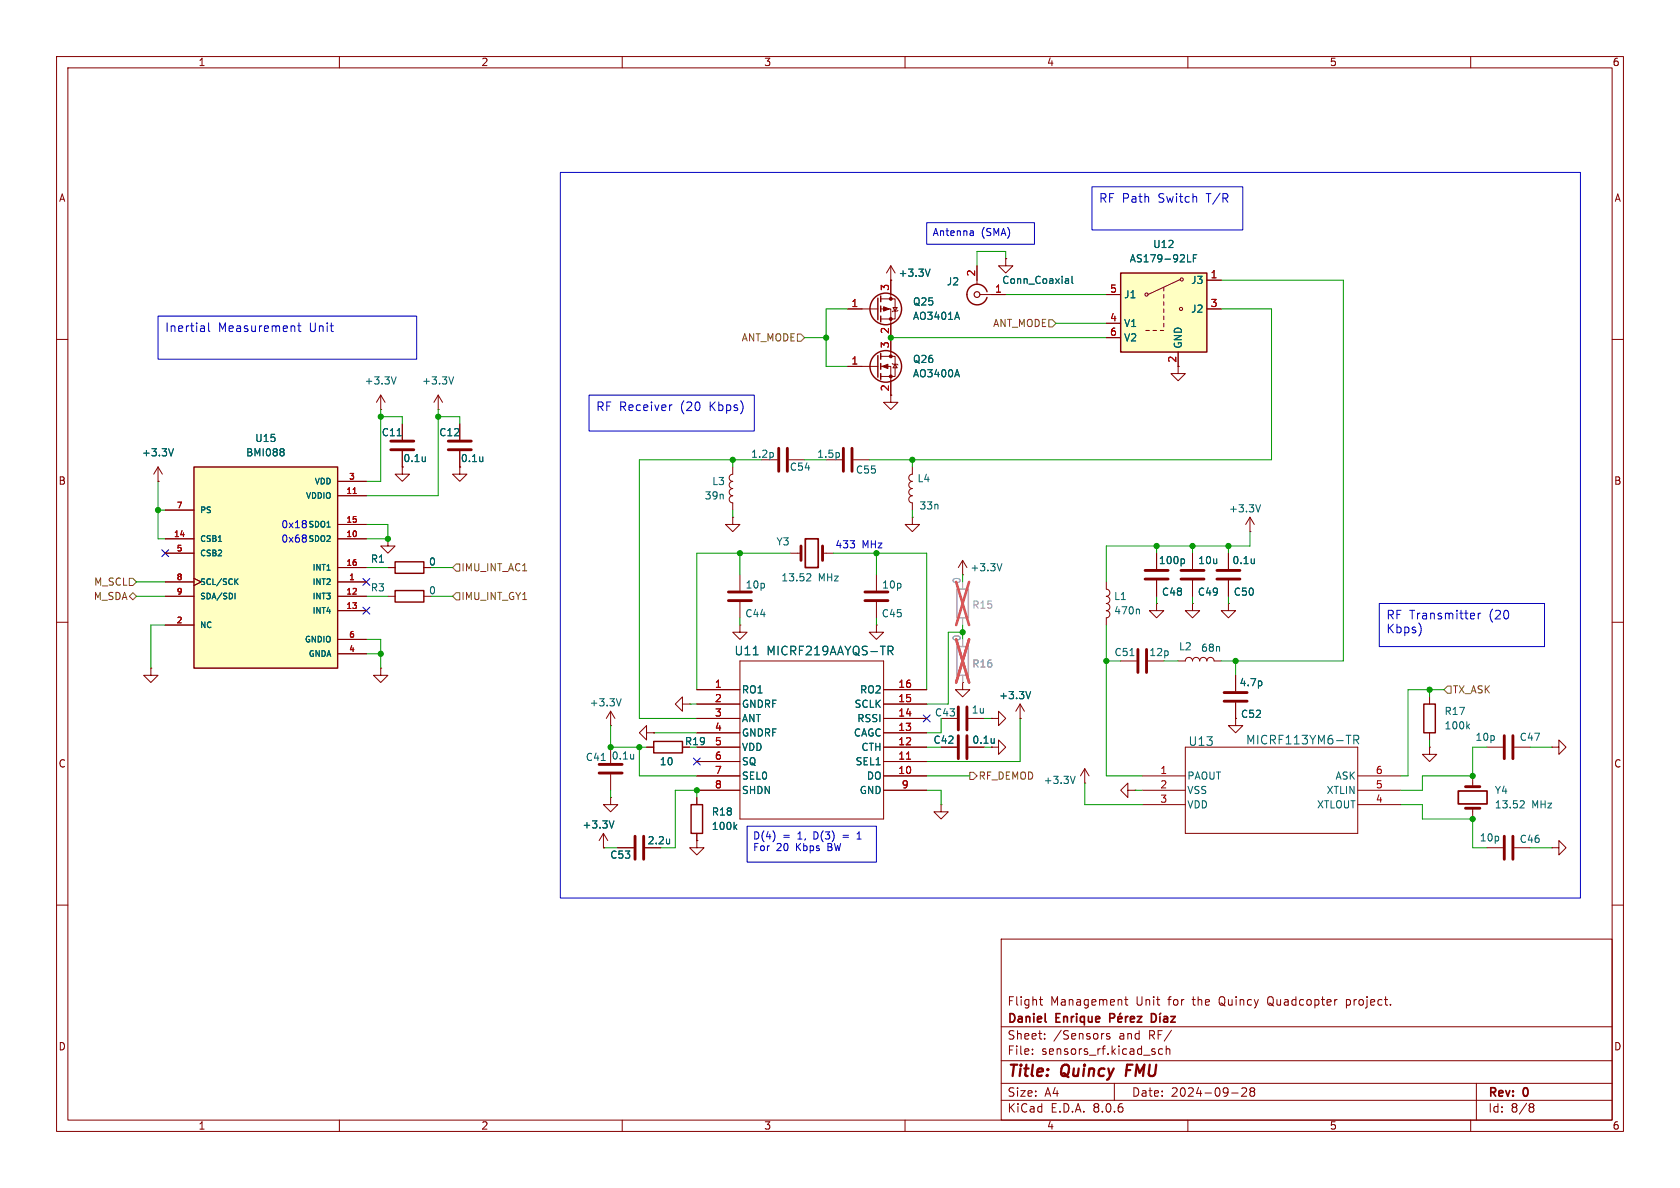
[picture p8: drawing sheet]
<svg xmlns="http://www.w3.org/2000/svg" width="297mm" height="210mm" viewBox="0 0 297 210" stroke-linecap="round" stroke-linejoin="round" font-family="sans-serif">
<g fill="none" stroke="#840000" stroke-width=".18">
<path d="M10 10h277v190h-277zM12 12h273v186h-273zM60 10v2M110 10v2M160 10v2M210 10v2M260 10v2M10 60h2M177.8 45.7v1.3h1.3l-1.3 1.3-1.3-1.3h1.3M177.8 45.7h.1M285 60h2M10 110h2"/>
<path d="M198.1 116.8h2.8M204.5 106.7v1.3h1.2l-1.2 1.2-1.3-1.2h1.3M204.5 106.7h.1M208.3 116.8h1.2a.64 .64 0 0 1 .7-.6 .64 .64 0 0 1 .6 .6 .64 .64 0 0 1 .7-.6 .64 .64 0 0 1 .6 .6 .64 .64 0 0 1 .6-.6 .64 .64 0 0 1 .7 .6 .64 .64 0 0 1 .6-.6 .64 .64 0 0 1 .6 .6h1.3M210.8 106.7v1.3h1.3l-1.3 1.2-1.3-1.2h1.3M210.8 106.7h.1M217.2 106.7v1.3h1.2l-1.2 1.2-1.3-1.2h1.3M217.2 106.7h.1M285 110h2M107.9 128.3h.1M107.9 125.7l-.7 1.3M107.9 125.7v2.6"/>
<path d="M107.9 132.1v2.8M107.9 136.9v2.8M107.9 125.7l.8 1.3M114.3 129.5v-1.2l-1.3 1.2 1.3 1.3v-1.3h1.3M115.6 129.5h.1M120.6 124.5v-1.3l-1.2 1.3 1.2 1.2v-1.2h1.3M121.9 124.5h.1M10 160h2M285 160h2M177 166h108v32h-108zM183.7 176.7h.6M184 176.2v1.3l.3 .2"/>
<path d="M198.8 176.7h.6M199 176.2v1.3l.4 .2M236.2 176.7h.2M238 176.7v1.5M238 177.6l.2 .1M238.2 176.7l-.2 .1M60 198v2M110 198v2M160 198v2M177 194.5h108M177 191.5h108M177 187.5h108"/>
<path d="M177 181.5h108M182.5 186.3v.1M182.5 185.5v.1M184.7 183.6v.1M184.7 182.8v.1M195 182.7h.2M196.2 182.8l-.4-.1-.2 .2 .1 .2 .5 .2v.3h-.6M197 191.5v3M205.5 185.5l-.4-.1-.3 .3v.4l.2 .2h.5M206.2 185.5l.2-.1 .3 .1 .1 .9M206.2 184.9v1.5M210 198v2"/>
<path d="M217.7 193.2h1.2M219.5 192.4l.6-.1 .2 .1 .1 .3-.9 1.1h.9M221.2 192.9l-.2-.2 .2-.4 .5 .1 .1 .2-.3 .3M221.2 192.9l-.2 .3v.3l.2 .3 .5-.1 .1-.2-.1-.4-.2-.2M221.2 192.9h.3M260 198v2M261 191.5v6.5M270.6 195.1h.3l.3 .3-.3 .3M270.6 195.7h.3M270.9 195.7l.2 .2 .1 .4-.3 .3h-.3"/>
</g>
<path d="M199.3 188.2l-.3 2" fill="none" stroke="#840000" stroke-width=".4"/>
<g fill="none" stroke="#840000" stroke-width=".3">
<path d="M196.2 180l.7-.1 .2-.2-.1-.4-.2-.1h-.6v1.5M198.1 179.1l-.2 .2M199 179.7v1M199.4 179.7l-.3 .1-.1 .2M201.1 179.7h.7l-.7 1h.7M203.6 179.2a.76 .76 0 0 1 .8 .7 .76 .76 0 0 1-.8 .8zM205.1 179.7v1M205.2 179.1l-.2 .2M205.8 179.8h.5l.1 .9M207 179.7h.8l-.8 1h.8M184.8 180.6l.2 .1M197.6 180.2l.7-.2v-.2l-.5-.1-.2 .2 .1 .7h.6"/>
<path d="M199.8 180.2l.8-.2-.1-.2-.4-.1-.3 .2 .1 .7h.6M206.4 180l-.5 .1a.29 .29 0 0 0-.2 .3 .29 .29 0 0 0 .2 .3l.5-.1"/>
</g>
<path d="M201.2 114.8v4.1M202.7 114.8v4.1M105.9 136.7h4.1M105.9 135.1h4.1" fill="none" stroke="#840000" stroke-width=".51"/>
<path d="M199.8 115.9h.7M106.3 134.4h.7M109.8 123.5l-.4 1.3M112 133.3v.9M112 134.1h.1" fill="none" stroke="#006464" stroke-width=".18"/>
<path d="M198.1 48.3h15.3v13.9h-15.3z" fill="#ffffc2"/>
<g fill="none" stroke="#840000" stroke-width=".18">
<path d="M157.5 49.5h.1M157.5 47l-.8 1.3M157.5 47v2.5M157.5 47l.7 1.3M172.7 47v3.3M173.2 52.1h4.6M195.6 57.2h2.5M195.6 52.1h2.5M195.6 59.7h2.5M202.6 58.4h.6M203.8 58.4h.7M205.1 58.4h.6"/>
<path d="M205.7 50.8v.6M205.7 52.1v.6M205.7 53.3v.7M205.7 54.6v.6M205.7 55.9v.6M205.7 57.2v.6M208.7 49.4l-5.8 2.7M213.4 49.5h2.5M213.4 54.6h2.5M67.3 72.4h.1M67.3 69.9l-.8 1.2M67.3 69.9v2.5"/>
<path d="M67.3 69.9l.8 1.2M71.1 74.9v2.8M71.1 79.8v2.8M77.5 72.4h.1M77.5 69.9l-.8 1.2M77.5 69.9v2.5M77.5 69.9l.7 1.2M208.3 62.2v3.8h1.2l-1.2 1.3-1.3-1.3h1.3M27.9 85.1h.1M27.9 82.6l-.7 1.2M27.9 82.6v2.5M27.9 82.6l.8 1.2"/>
<path d="M68.6 95.3v1.2h1.2l-1.2 1.3-1.3-1.3h1.3M68.6 95.3h.1M71.1 82.6v1.2h1.3l-1.3 1.3-1.3-1.3h1.3M71.1 82.6h.1M81.3 82.6v1.2h1.2l-1.2 1.3-1.3-1.3h1.3M81.3 82.6h.1M217.2 97.8v2.8M26.7 118.1v1.3h1.2l-1.2 1.3-1.3-1.3h1.3M26.7 118.1h.1M67.3 118.1v1.3h1.3l-1.3 1.3-1.3-1.3h1.3M67.3 118.1h.1M130.8 110.5v1.3h1.3l-1.3 1.2-1.3-1.2h1.3"/>
<path d="M130.8 110.5h.1M130.8 116.8h25.4v28h-25.4zM154.9 110.5v1.3h1.3l-1.3 1.2-1.2-1.2h1.2M154.9 110.5h.1M217.2 102.6v2.8M123.2 121.9h7.6M123.2 137.2h7.6M123.2 134.6h7.6M123.2 132.1h7.6M123.2 129.5h7.6M123.2 127h7.6M123.2 124.5h7.6"/>
<path d="M123.2 139.7h7.6M156.2 121.9h7.6M156.2 137.2h7.6M156.2 134.6h7.6M156.2 132.1h7.6M156.2 129.5h7.6M156.2 127h7.6M156.2 124.5h7.6M156.2 139.7h7.6M166.4 132.1h2.8M166.4 127h2.8M171.2 132.1h2.8"/>
<path d="M171.2 127h2.8M175.3 132.1h1.2v-1.3l1.3 1.3-1.3 1.3v-1.3M175.3 127h1.2v-1.3l1.3 1.3-1.3 1.3v-1.3M175.3 127h.1M180.3 127h.1M180.3 124.5l-.7 1.2M180.3 124.5v2.5M180.3 124.5l.8 1.2M191.8 138.4h.1M191.8 135.9l-.8 1.3M191.8 135.9v2.5M191.8 135.9l.7 1.3"/>
<path d="M199.4 139.7v-1.3l-1.3 1.3 1.3 1.3v-1.3h1.3M200.7 139.7h.1M166.4 142.2v1.3h1.2l-1.2 1.3-1.3-1.3h1.3M166.4 142.2h.1"/>
<circle cx="202.7" cy="52.1" r=".28"/>
<circle cx="208.8" cy="54.6" r=".28"/>
<circle cx="208.9" cy="49.4" r=".28"/>
</g>
<path d="M174.5 51.6a1.82 1.82 0 0 0-2.8-1 1.82 1.82 0 0 0 0 2.9 1.82 1.82 0 0 0 2.8-.9M198.1 48.3h15.3v13.9h-15.3z" fill="none" stroke="#840000" stroke-width=".25"/>
<g fill="none" stroke="#006464" stroke-width=".18">
<path d="M164.4 47.6l-.4 1.2M188.5 49.3h.4v.8M188.9 50l-.4 .1M188.9 49.6h-.4M189.5 48.8v1.1l.2 .2M209.9 46.3h.6M211 45.6h.4M211.6 45h-.6v1.3M30.7 79.3l-.5 1.3M70 66.6l-.4 1.3M70.2 77h.7M80.2 66.6l-.4 1.3"/>
<path d="M75.2 80.8v.8M75.2 81.5h-.1M221.7 98.8v.8M221.7 99.5v.1M133.2 115.8h.8M157 114.2h.6l.3 .3-.2 .5h-.7M157.4 115l.5 .8M175.8 130.5v.9M175.8 131.3h-.1M182.2 122.2l-.4 1.3M190.1 137.2l-.4 1.3"/>
</g>
<circle cx="172.7" cy="52.1" r=".51" fill="none" stroke="#840000" stroke-width=".2"/>
<path d="M69.1 79.5h4.1M69.1 78h4.1M215.1 100.8h4.1M215.1 102.4h4.1M169.4 125v4M169.4 130v4.1M170.9 125v4M170.9 130v4.1" fill="none" stroke="#840000" stroke-width=".51"/>
<path d="M160.3 134.2h.7" fill="none" stroke="#a90000" stroke-width=".18"/>
<path d="M169.2 114.3h2v5.1h-2z" fill="none" stroke="#a1a1a1" stroke-width=".25"/>
<path d="M170.2 113v1.3M170.2 119.4v1.3" fill="none" stroke="#a1a1a1" stroke-width=".18"/>
<path d="M169 113l2.3 7.7M171.3 113l-2.3 7.7" fill="none" stroke="#e65255" stroke-width=".46"/>
<path d="M34.3 82.6h25.4v35.5h-25.4z" fill="#ffffc2"/>
<g fill="none" stroke="#840000" stroke-width=".25">
<path d="M155.2 52.7v3.8M155.7 52.3v1M155.7 54.1v1M155.7 55.9v1M155.2 62.9v3.8M155.7 62.5v1M155.7 64.3v1M155.7 66v1.1M34.3 82.6h25.4v35.5h-25.4zM69.8 99.3h5.1v2h-5.1zM69.8 104.4h5.1v2h-5.1zM115.6 131.1h5v2h-5z"/>
<path d="M251.7 124.5h2v5h-2zM122.2 142.2h2v5.1h-2z"/>
<circle cx="156.6" cy="54.6" r="2.79"/>
<circle cx="156.6" cy="64.8" r="2.79"/>
</g>
<g fill="none" stroke="#840000" stroke-width=".18">
<path d="M149.9 54.6h5.3M155.7 54.6h1.8v8.4M155.7 52.8h2.5v3.6h-2.5M157.5 49.5h.1M157.5 49.5v3.3M157.9 54.4h.7l-.4 .6zM158.7 54.9l-.1 .1h-.7l-.2 .1M172.7 47v2.5M175.3 52.1h2.5M177.8 45.7h.1M195.6 52.1h2.5M195.6 57.2h2.5"/>
<path d="M195.6 59.7h2.5M213.4 54.6h2.5M213.4 49.5h2.5M71.1 74.9v2.8M71.1 79.8v2.8M81.3 74.9v2.8M81.3 79.8v2.8M149.9 64.8h5.3M155.7 64.8h1.8v6.3h1.2l-1.2 1.3-1.3-1.3h1.3M155.7 63h2.5v3.5h-2.5M157.7 64.3l.2 .1h.7l.1 .1M158.2 64.4l.4 .6h-.7z"/>
<path d="M208.3 62.2v2.6M27.9 85.1h.1M29.2 95.3h5.1M29.2 97.8h5.1M29.2 90.2h5.1M59.7 95.3h5.1M59.7 87.6h5.1M59.7 92.7h5.1M59.7 85.1h5.1M68.6 95.3h.1M71.1 82.6h.1M81.3 82.6h.1"/>
<path d="M129.5 91.4v1.3h-1.2l1.2 1.3 1.3-1.3h-1.3M129.5 91.4h.1M129.5 82.6v1.2a.64 .64 0 0 0-.6 .7 .64 .64 0 0 0 .6 .6 .64 .64 0 0 0-.6 .6 .64 .64 0 0 0 .6 .7 .64 .64 0 0 0-.6 .6 .64 .64 0 0 0 .6 .6 .63 .63 0 0 0-.6 .7 .63 .63 0 0 0 .6 .6v1.3M134.6 81.3h2.8M139.4 81.3h2.8M139.7 97.8h1.9M145.4 97.8h1.9M146 81.3h2.8M150.9 81.3h2.8M161.3 82.6v1.2a.64 .64 0 0 0-.6 .7 .64 .64 0 0 0 .6 .6 .64 .64 0 0 0-.6 .6 .64 .64 0 0 0 .6 .7 .64 .64 0 0 0-.6 .6 .64 .64 0 0 0 .6 .6 .63 .63 0 0 0-.6 .7 .63 .63 0 0 0 .6 .6v1.3M161.3 91.4v1.3h-1.3l1.3 1.3 1.3-1.3h-1.3M161.3 91.4h.1"/>
<path d="M170.2 99.1l-.8 1.2M170.2 99.1v2.5M170.2 99.1l.7 1.2M204.5 97.8v2.8M210.8 97.8v2.8M217.2 97.8v2.8M221 94h.1M221 91.4l-.8 1.3M221 91.4v2.6M221 91.4l.7 1.3M29.2 102.9h5.1M29.2 105.4h5.1"/>
<path d="M29.2 110.5h5.1M34.3 102.2l1.3 .7-1.3 .6M59.7 102.9h5.1M59.7 105.4h5.1M59.7 108h5.1M59.7 100.3h5.1M59.7 115.6h5.1M59.7 113h5.1M68.6 105.4h1.2M68.6 100.3h1.2M74.9 105.4h1.3M74.9 100.3h1.3"/>
<path d="M130.8 101.6v2.8M130.8 106.4v2.8M154.9 101.6v2.8M154.9 106.4v2.8M170.2 101.6h.1M195.6 108a.63 .63 0 0 1 .6 .6 .63 .63 0 0 1-.6 .6v1.3M195.6 104.1a.64 .64 0 0 1 .6 .7 .64 .64 0 0 1-.6 .6 .64 .64 0 0 1 .6 .7 .64 .64 0 0 1-.6 .6 .63 .63 0 0 1 .6 .6 .63 .63 0 0 1-.6 .7M195.6 102.9v1.2M204.5 102.6v2.8M210.8 102.6v2.8M217.2 102.6v2.8M218.4 119.4v2.8"/>
<path d="M114.3 132.1h1.3M115.6 129.5h.1M123.2 132.1h7.6M123.2 137.2h7.6M123.2 139.7h7.6M123.2 121.9h7.6M123.2 134.6h7.6M123.2 129.5h7.6M123.2 127h7.6M123.2 124.5h7.6M156.2 132.1h7.6M156.2 137.2h7.6"/>
<path d="M156.2 139.7h7.6M156.2 121.9h7.6M156.2 134.6h7.6M156.2 129.5h7.6M156.2 127h7.6M156.2 124.5h7.6M166.4 132.1h2.8M170.2 120.7v1.2h1.2l-1.2 1.3-1.3-1.3h1.3M170.2 120.7h.1M171.2 132.1h2.8M175.3 127h.1M180.3 127h.1"/>
<path d="M201.9 137.2h7.6M201.9 139.7h7.6M209.5 132.1h30.5v15.2h-30.5zM218.4 127v1.3h1.3l-1.3 1.2-1.2-1.2h1.2M218.4 127h.1M218.4 124.2v2.8M240 137.2h7.6M240 139.7h7.6M252.7 132.1v1.3h1.3l-1.3 1.2-1.2-1.2h1.2M252.7 132.1h.1M252.7 123.2v1.3M252.7 129.5v1.3"/>
<path d="M260.3 137.2v1.9M262.9 132.1h2.8M267.7 132.1h2.8M274.3 132.1h1.3v-1.3l1.3 1.3-1.3 1.3v-1.3M274.3 132.1h.1M106.7 149.9h.1M106.7 147.3l-.8 1.3M106.7 147.3v2.6M106.7 147.3l.7 1.3M107.9 141v1.2h1.3l-1.3 1.3-1.2-1.3h1.2M107.9 141h.1M109.2 149.9h2.8"/>
<path d="M123.2 148.6v1.3h1.3l-1.3 1.2-1.3-1.2h1.3M123.2 148.6h.1M123.2 141v1.2M123.2 147.3v1.3M201.9 142.2h7.6M240 142.2h7.6M260.3 142.9v1.9M262.9 149.9h2.8M267.7 149.9h2.8M274.3 149.9h1.3v-1.3l1.3 1.3-1.3 1.2v-1.2M274.3 149.9h.1"/>
</g>
<path d="M62.4 87.2h.6M160.3 134.2h.7" fill="none" stroke="#a90000" stroke-width=".18"/>
<g fill="none" stroke="#006464" stroke-width=".18">
<path d="M164.4 47.6l-.4 1.2M169.2 55.2l.4 1.3M188.5 49.3h.4v.8M188.9 50l-.4 .1M188.9 49.6h-.4M189.5 48.8v1.1l.2 .2M209.9 46.3h.6M211 45.6h.4M211.6 45h-.6v1.3M30.7 79.3l-.5 1.3M50 79.3l.2 .3-.2 .3 .2 .2v.2l-.2 .3M70.2 77h.7"/>
<path d="M169.2 65.3l.4 1.3M75.2 80.8v.8M75.2 81.5h-.1M85.4 80.8v.8M85.4 81.5h-.1M136.7 80.1v.6M148.3 80.1v.6M177.1 99.6l-.4 1.3M209.2 98.8l.2 .2v.4l-.2 .2M221.7 98.8v.8M221.7 99.5v.1M222.8 89.2l-.4 1.3"/>
<path d="M41.6 104.9v1M41.6 102.8l.5 .5M42.1 102.3l-.6 .6M133.2 115.8h.8M142.8 101.4l.4 .1 .1 .3-.7 .9h.7M157 114.2h.6l.3 .3-.2 .5h-.7M157.4 115l.5 .8M201.3 107.7l.1 .2v.6M175.8 130.5v.9M175.8 131.3h-.1M182.2 122.2l-.4 1.3M223 120.5v.6"/>
<path d="M239.3 130.8l.8-.1 .1-.2-.1-.4-.2-.1h-.6v1.5M239.7 130.8l.5 .7M259.4 128.4l.4 .4M259.8 128l-.5 .5M108.5 145.1l-.4 1.3M118.4 148.3v.9M118.4 149l-.1 .1M129.9 146.1l.4 .5M130.3 145.8l-.5 .5M268.9 141.5l.5 .1 .1 .3-.8 .9h.8"/>
</g>
<path d="M169.2 104.1h2v5.1h-2z" fill="none" stroke="#a1a1a1" stroke-width=".25"/>
<path d="M170.2 102.9v1.2M170.2 109.2v1.3M170.2 113v1.3M170.2 119.4v1.3" fill="none" stroke="#a1a1a1" stroke-width=".18"/>
<path d="M169 102.9l2.3 7.6M169 113l2.3 7.7M171.3 102.9l-2.3 7.6M171.3 113l-2.3 7.7" fill="none" stroke="#e65255" stroke-width=".46"/>
<g fill="none" stroke="#840000" stroke-width=".51">
<path d="M79.2 79.5h4.1M79.2 78h4.1M137.7 79.2v4.1M139.2 79.2v4.1M149.1 79.2v4.1M150.6 79.2v4.1M141.6 96.5v2.6M145.4 96.5v2.6M128.8 104.6h4M128.8 106.2h4M152.9 104.6h4.1M152.9 106.2h4.1"/>
<path d="M202.4 100.8h4.1M202.4 102.4h4.1M208.8 100.8h4.1M208.8 102.4h4.1M216.4 122.4h4.1M216.4 124h4.1M259.1 139.1h2.5M265.9 130v4.1M267.5 130v4.1M112.3 147.8v4.1M113.8 147.8v4.1M259.1 142.9h2.5"/>
<path d="M265.9 147.8v4.1M267.5 147.8v4.1"/>
</g>
<g fill="#840000" stroke="#840000" stroke-width=".18">
<path d="M156.2 54.2l1 .4-1 .4z"/>
<path d="M156 64.8l1-.4v.8z"/>
<circle cx="157.5" cy="56.4" r=".25"/>
<circle cx="157.5" cy="52.8" r=".25"/>
<circle cx="157.5" cy="66.5" r=".25"/>
<circle cx="157.5" cy="63" r=".25"/>
</g>
<path d="M142.4 95.3h2.3v5h-2.3zM257.8 139.8h5.1v2.3h-5.1z" fill="none" stroke="#840000" stroke-width=".3"/>
<path d="M141 59.1h.6l.6 .6-.6 .6h-.6zM185.4 56.5h.7l.6 .7-.6 .6h-.7zM80.6 99.7h.7v1.3h-.7l-.6-.7zM22.9 102.2h.6l.6 .7-.6 .6h-.6zM22.9 105.4l.6-.6 .6 .6-.6 .6zM80.6 104.8h.7v1.2h-.7l-.6-.6zM171.4 136.5h.7l.6 .7-.6 .6h-.7zM255.9 121.3h.6v1.3h-.6l-.6-.7z" fill="none" stroke="#725600" stroke-width=".18"/>
<g fill="none" stroke="#0000c2" stroke-width=".18">
<path d="M99.1 30.5h180.3v128.3h-180.3zM163.8 39.4h19.1v3.8h-19.1zM193 33h26.7v7.6h-26.7zM27.9 55.9h45.8v7.6h-45.8zM35.9 57.6l.3 .2v.8M36.2 58.5l-.2 .1M36.2 58h-.2M36.9 57.1v1.3l.2 .2M52.6 57.6h.6M52.8 57.1v1.3l.4 .2M171.9 40.8l.2 .2v.6M172.1 41.6h-.4"/>
<path d="M172.1 41.1l-.4 .1M104.1 69.9h29.2v6.3h-29.2zM118.8 71.6h-.3M53.9 94.6h.1M53.9 92l.1 .1M54 95l-.1 .1 .1 .1M54 95.8h-.1M54 92.5l-.1 .1h.1M54 93.2l-.1 .1M243.8 106.7h29.2v7.6h-29.2zM251.1 110.6l.2 .5-.2 .9M260.5 108.4l.2 .4-.7 .1"/>
<path d="M260.6 109.3l-.1 .1M261.3 108.4v1M261.8 108.4l-.3 .1-.2 .2M132.1 146.1h22.8v6.3h-22.8zM136.9 147.4v.9M151.5 148.3h.7M151.8 147.2l-.3 .2"/>
</g>
<g fill="none" stroke="#009600" stroke-width=".18">
<path d="M142.2 59.7h3.8M149.9 54.6h-3.9v10.2h3.9M157.5 59.7h38.1M177.8 52.1h17.8M177.8 45.7v-1.2h-5.1v2.5M186.7 57.2h8.9M215.9 54.6h8.9v26.7h-71.1M215.9 49.5h21.6v67.3h-21.6M67.3 72.4v12.7h-2.5M67.3 73.7h3.8v1.2M77.5 72.4v15.2h-12.7M77.5 73.7h3.8v1.2"/>
<path d="M27.9 85.1v10.2h1.3M27.9 90.2h1.3M64.8 92.7h3.8v2.6h-3.8M129.5 81.3v1.3M129.5 90.2v1.2M130.8 97.8v3.8M134.6 81.3h-21.6v45.7h10.2M139.7 97.8h-16.5v24.1M142.2 81.3h3.8M147.3 97.8h16.5v24.1M154.9 97.8v3.8M161.3 81.3v1.3"/>
<path d="M161.3 90.2v1.2M204.5 96.5v1.3M210.8 96.5v1.3M217.2 96.5v1.3M221 94v2.5h-25.4v6.4M24.1 105.4h5.1M24.1 102.9h5.1M29.2 110.5h-2.5v7.6M64.8 113h2.5v5.1M64.8 100.3h3.8M64.8 105.4h3.8M64.8 115.6h2.5"/>
<path d="M76.2 100.3h3.8M76.2 105.4h3.8M130.8 109.2v1.3M154.9 109.2v1.3M170.2 111.8h-2.6v12.7h-3.8M170.2 101.6v1.3M170.2 110.5v2.5M195.6 110.5v26.7h6.3M195.6 116.8h2.5M204.5 105.4v1.3M205.7 116.8h2.6M210.8 105.4v1.3"/>
<path d="M217.2 105.4v1.3M218.4 116.8v2.6M107.9 128.3v3.8h6.4M107.9 139.7v1.3M113 132.1v5.1h10.2M115.6 129.5h7.6M121.9 124.5h1.3M163.8 132.1h2.6M163.8 139.7h2.6v2.5M163.8 137.2h7.6M166.4 127v2.5h-2.6M174 127h1.3"/>
<path d="M180.3 127v7.6h-16.5M191.8 138.4v3.8h10.1M200.7 139.7h1.2M252.7 121.9v1.3M252.7 130.8v1.3M255.3 121.9h-6.4v15.3h-1.3M260.3 132.1v5.1h-8.8v2.5h-3.9M270.5 132.1h3.8M106.7 149.9h2.5M123.2 141v-1.3h-3.8v10.2h-2.6M247.6 142.2h3.9v2.6h8.8v5.1h2.6M270.5 149.9h3.8"/>
</g>
<path d="M28.6 97.2l1.2 1.2M29.8 97.2l-1.2 1.2M64.2 107.3l1.2 1.3M64.2 102.3l1.2 1.2M65.4 107.3l-1.2 1.3M65.4 102.3l-1.2 1.2M122.6 134l1.2 1.2M123.8 134l-1.2 1.2M163.2 126.4l1.2 1.2M164.4 126.4l-1.2 1.2" fill="none" stroke="#000084" stroke-width=".18"/>
<g fill="#009600" stroke="#009600" stroke-width=".18">
<circle cx="195.6" cy="116.8" r=".46"/>
<circle cx="210.8" cy="96.5" r=".46"/>
<circle cx="217.2" cy="96.5" r=".46"/>
<circle cx="204.5" cy="96.5" r=".46"/>
<circle cx="157.5" cy="59.7" r=".46"/>
<circle cx="146" cy="59.7" r=".46"/>
<circle cx="161.3" cy="81.3" r=".46"/>
<circle cx="154.9" cy="97.8" r=".46"/>
<circle cx="218.4" cy="116.8" r=".46"/>
<circle cx="260.3" cy="144.8" r=".46"/>
<circle cx="260.3" cy="137.2" r=".46"/>
<circle cx="252.7" cy="121.9" r=".46"/>
<circle cx="67.3" cy="115.6" r=".46"/>
<circle cx="27.9" cy="90.2" r=".46"/>
<circle cx="67.3" cy="73.7" r=".46"/>
<circle cx="113" cy="132.1" r=".46"/>
<circle cx="107.9" cy="132.1" r=".46"/>
<circle cx="123.2" cy="139.7" r=".46"/>
<circle cx="170.2" cy="111.8" r=".46"/>
<circle cx="68.6" cy="95.3" r=".46"/>
<circle cx="77.5" cy="73.7" r=".46"/>
<circle cx="130.8" cy="97.8" r=".46"/>
<circle cx="129.5" cy="81.3" r=".46"/>
</g>
<g font-size="2.8" fill="#840000">
<text x="178" y="190.9">Title:</text>
<text x="187.7" y="190.9">Quincy</text>
<text x="199.9" y="190.9">FMU</text>
</g>
<g font-size="2.1" fill="#0000c2">
<text x="194.2" y="36.1">RF Path</text>
<text x="204.8" y="36.1">Switch</text>
<text x="213.4" y="36.1">T/R</text>
<text x="29.1" y="59">Inertial</text>
<text x="38.5" y="59">Measurement</text>
<text x="54.7" y="59">Unit</text>
<text x="105.3" y="73">RF Receiver</text>
<text x="120.3" y="73">(20</text>
<text x="125.6" y="73">Kbps)</text>
<text x="245" y="109.8">RF Transmitter</text>
<text x="245" y="112.3">Kbps)</text>
<text x="263.3" y="109.8">(20</text>
</g>
<g font-size="2.1" fill="#006464">
<text x="129.8" y="116.1">U11</text>
<text x="135.4" y="116.1">MICRF219AAYQS-TR</text>
<text x="220.2" y="131.8">MICRF113YM6-TR</text>
<text x="210" y="132.1">U13</text>
</g>
<g font-size="2.1" fill="#840000">
<text x="178" y="178">Flight</text>
<text x="185.7" y="178">Management</text>
<text x="200.9" y="178">Unit</text>
<text x="206.7" y="178">for</text>
<text x="211.1" y="178">the</text>
<text x="215.9" y="178">Quincy</text>
<text x="224.7" y="178">Quadcopter</text>
<text x="238.7" y="178">project.</text>
<text x="178" y="184">Sheet:</text>
<text x="178" y="181.2">Daniel</text>
<text x="186.2" y="184">/Sensors</text>
<text x="186.7" y="181.2">Enrique</text>
<text x="197.9" y="184">and</text>
<text x="203.3" y="184">RF/</text>
<text x="178" y="186.7">File:</text>
<text x="184.1" y="186.7">sensors_rf.kicad_sch</text>
<text x="178" y="196.9">KiCad</text>
<text x="178" y="194.1">Size:</text>
<text x="184.7" y="194.1">A4</text>
<text x="185.7" y="196.9">E.D.A.</text>
<text x="193.3" y="196.9">8.0.6</text>
<text x="200" y="194.1">Date:</text>
<text x="207" y="194.1">2024-09-28</text>
<text x="263" y="194.3">Rev:</text>
<text x="263" y="196.9">Id:</text>
<text x="267.1" y="196.9">8/8</text>
<text x="269.4" y="194.3">0</text>
</g>
<g font-size="1.8" fill="#840000">
<text x="35" y="11.9">1</text>
<text x="85" y="11.9">2</text>
<text x="135" y="11.9">3</text>
<text x="185" y="11.9">4</text>
<text x="235" y="11.9">5</text>
<text x="285" y="11.9">6</text>
<text x="10.3" y="35.9">A</text>
<text x="285.3" y="35.9">A</text>
<text x="157.2" y="69.3" transform="rotate(-90 157.2 69.3)">2</text>
<text x="10.3" y="85.9">B</text>
<text x="285.3" y="85.9">B</text>
<text x="121" y="131.9">R19</text>
<text x="171.8" y="131.7">0.1u</text>
<text x="10.3" y="135.9">C</text>
<text x="285.3" y="135.9">C</text>
<text x="114.4" y="149.5">2.2u</text>
<text x="10.3" y="185.9">D</text>
<text x="285.3" y="185.9">D</text>
<text x="35" y="199.9">1</text>
<text x="85" y="199.9">2</text>
<text x="135" y="199.9">3</text>
<text x="185" y="199.9">4</text>
<text x="235" y="199.9">5</text>
<text x="285" y="199.9">6</text>
</g>
<g font-size="1.8" fill="#0000c2">
<text x="164.8" y="42">Antenna</text>
<text x="173.5" y="42">(SMA)</text>
<text x="49.6" y="93.6">0x18</text>
<text x="49.6" y="96.1">0x68</text>
<text x="147.6" y="97.1">433</text>
<text x="152.4" y="97.1">MHz</text>
<text x="133" y="148.7">D(4)</text>
<text x="138.4" y="148.7">=</text>
<text x="141.1" y="148.7">1,</text>
<text x="144.1" y="148.7">D(3)</text>
<text x="149.4" y="148.7">=</text>
<text x="152.2" y="148.7">1</text>
<text x="133" y="150.8">For</text>
<text x="137.2" y="150.8">20</text>
<text x="140.8" y="150.8">Kbps</text>
<text x="146.6" y="150.8">BW</text>
</g>
<g font-size="1.8" fill="#006464">
<text x="199.6" y="46.6">AS179-92LF</text>
<text x="203.8" y="44">U12</text>
<text x="158.8" y="49.1">+3.3V</text>
<text x="167.3" y="50.6">J2</text>
<text x="177.1" y="50.4">Conn_Coaxial</text>
<text x="198.6" y="52.9">J1</text>
<text x="210.5" y="50.4">J3</text>
<text x="161.3" y="54.2">Q25</text>
<text x="161.3" y="56.7">AO3401A</text>
<text x="198.6" y="58">V1</text>
<text x="210.5" y="55.5">J2</text>
<text x="161.3" y="64.4">Q26</text>
<text x="198.6" y="60.6">V2</text>
<text x="209.1" y="61.7" transform="rotate(-90 209.1 61.7)">GND</text>
<text x="64.4" y="68.2">+3.3V</text>
<text x="74.5" y="68.2">+3.3V</text>
<text x="161.3" y="66.9">AO3400A</text>
<text x="67.4" y="77.3">C11</text>
<text x="77.6" y="77.3">C12</text>
<text x="25" y="80.9">+3.3V</text>
<text x="43.4" y="80.9">BMI088</text>
<text x="45" y="78.3">U15</text>
<text x="71.2" y="81.9">0.1u</text>
<text x="81.4" y="81.9">0.1u</text>
<text x="132.7" y="81.1">1.2p</text>
<text x="139.5" y="83.4">C54</text>
<text x="144.4" y="81.1">1.5p</text>
<text x="151.2" y="83.9">C55</text>
<text x="124.5" y="88.5">39n</text>
<text x="125.8" y="86">L3</text>
<text x="162.1" y="85.4">L4</text>
<text x="162.5" y="90.3">33n</text>
<text x="217.2" y="90.8">+3.3V</text>
<text x="65.5" y="99.7">R1</text>
<text x="75.7" y="100.2">0</text>
<text x="137.2" y="96.6">Y3</text>
<text x="171.5" y="101.2">+3.3V</text>
<text x="204.8" y="99.9">100p</text>
<text x="211.7" y="99.9">10u</text>
<text x="217.8" y="99.9">0.1u</text>
<text x="65.5" y="104.7">R3</text>
<text x="75.7" y="105.3">0</text>
<text x="131.7" y="104.2">10p</text>
<text x="138" y="103">13.52</text>
<text x="144.7" y="103">MHz</text>
<text x="155.8" y="104.2">10p</text>
<text x="196.9" y="106.3">L1</text>
<text x="205.3" y="105.5">C48</text>
<text x="211.7" y="105.5">C49</text>
<text x="218" y="105.5">C50</text>
<text x="131.7" y="109.3">C44</text>
<text x="155.8" y="109.3">C45</text>
<text x="196.9" y="108.8">470n</text>
<text x="196.9" y="116.2">C51</text>
<text x="203.1" y="116.2">12p</text>
<text x="208.3" y="115.2">L2</text>
<text x="212.2" y="115.4">68n</text>
<text x="104.1" y="125.1">+3.3V</text>
<text x="131.1" y="122.8">RO1</text>
<text x="131.1" y="125.3">GNDRF</text>
<text x="151" y="125.3">SCLK</text>
<text x="151.9" y="122.8">RO2</text>
<text x="176.5" y="123.8">+3.3V</text>
<text x="219" y="121.5">4.7p</text>
<text x="131.1" y="127.9">ANT</text>
<text x="131.1" y="130.4">GNDRF</text>
<text x="150.9" y="130.4">CAGC</text>
<text x="151.5" y="127.9">RSSI</text>
<text x="164.9" y="131.7">C42</text>
<text x="165.2" y="126.8">C43</text>
<text x="171.7" y="126.3">1u</text>
<text x="219.3" y="127.1">C52</text>
<text x="255.3" y="126.6">R17</text>
<text x="255.3" y="129.1">100k</text>
<text x="268.6" y="131.2">C47</text>
<text x="103.5" y="134.7">C41</text>
<text x="108" y="134.5">0.1u</text>
<text x="116.5" y="135.5">10</text>
<text x="131.1" y="132.9">VDD</text>
<text x="131.1" y="135.5">SQ</text>
<text x="151.2" y="135.5">SEL1</text>
<text x="152.2" y="132.9">CTH</text>
<text x="131.1" y="138">SEL0</text>
<text x="131.1" y="140.6">SHDN</text>
<text x="151.9" y="140.6">GND</text>
<text x="153.2" y="138">DO</text>
<text x="184.4" y="138.8">+3.3V</text>
<text x="209.8" y="138">PAOUT</text>
<text x="209.8" y="140.6">VSS</text>
<text x="209.8" y="143.1">VDD</text>
<text x="232.7" y="143.1">XTLOUT</text>
<text x="234.4" y="140.6">XTLIN</text>
<text x="236" y="138">ASK</text>
<text x="264.2" y="140.6">Y4</text>
<text x="264.2" y="143.1">13.52</text>
<text x="270.8" y="143.1">MHz</text>
<text x="102.9" y="146.7">+3.3V</text>
<text x="125.7" y="144.4">R18</text>
<text x="125.7" y="146.9">100k</text>
<text x="261.5" y="148.9">10p</text>
<text x="268.6" y="149.2">C46</text>
<text x="107.8" y="152">C53</text>
</g>
<g font-size="1.8" fill="#a90000">
<text x="157.2" y="51.5" transform="rotate(-90 157.2 51.5)">3</text>
<text x="172.5" y="49" transform="rotate(-90 172.5 49)">2</text>
<text x="175.8" y="51.8">1</text>
<text x="196.1" y="51.8">5</text>
<text x="213.9" y="49.3">1</text>
<text x="150.4" y="54.4">1</text>
<text x="157.2" y="59.1" transform="rotate(-90 157.2 59.1)">2</text>
<text x="196.1" y="56.9">4</text>
<text x="196.1" y="59.4">6</text>
<text x="213.9" y="54.4">3</text>
<text x="150.4" y="64.5">1</text>
<text x="157.2" y="61.7" transform="rotate(-90 157.2 61.7)">3</text>
<text x="208" y="64.2" transform="rotate(-90 208 64.2)">2</text>
<text x="126.3" y="121.7">1</text>
<text x="126.3" y="124.2">2</text>
<text x="158.7" y="124.2">15</text>
<text x="158.7" y="121.7">16</text>
<text x="126.3" y="126.7">3</text>
<text x="126.3" y="129.3">4</text>
<text x="126.3" y="131.8">5</text>
<text x="158.7" y="131.8">12</text>
<text x="158.7" y="129.3">13</text>
<text x="158.7" y="126.7">14</text>
<text x="126.3" y="134.4">6</text>
<text x="126.3" y="136.9">7</text>
<text x="158.7" y="136.9">10</text>
<text x="158.7" y="134.4">11</text>
<text x="205" y="136.9">1</text>
<text x="243.1" y="136.9">6</text>
<text x="126.3" y="139.4">8</text>
<text x="159.3" y="139.4">9</text>
<text x="205" y="139.4">2</text>
<text x="205" y="142">3</text>
<text x="243.1" y="142">4</text>
<text x="243.1" y="139.4">5</text>
</g>
<g font-size="1.8" fill="#725600">
<text x="175.5" y="58">ANT_MODE</text>
<text x="131" y="60.6">ANT_MODE</text>
<text x="81.5" y="101.2">IMU_INT_AC1</text>
<text x="16.5" y="106.3">M_SDA</text>
<text x="16.5" y="103.7">M_SCL</text>
<text x="81.5" y="106.3">IMU_INT_GY1</text>
<text x="256.7" y="122.8">TX_ASK</text>
<text x="172.9" y="138">RF_DEMOD</text>
</g>
<g font-size="1.8" fill="#989898">
<text x="170" y="103.3" transform="rotate(-90 170 103.3)">0</text>
<text x="171.8" y="107.8">R15</text>
<text x="170" y="113.5" transform="rotate(-90 170 113.5)">0</text>
<text x="171.8" y="118.2">R16</text>
</g>
<text font-size="1.8" fill="#009600" x="260.8" y="131.2">10p</text>
<g font-size="1.4" fill="#a90000">
<text x="31.1" y="89.9">7</text>
<text x="61.1" y="87.4">11</text>
<text x="61.6" y="84.8">3</text>
<text x="30.7" y="95">14</text>
<text x="61.1" y="95">10</text>
<text x="61.1" y="92.5">15</text>
<text x="31.1" y="97.5">5</text>
<text x="61.1" y="100.1">16</text>
<text x="31.1" y="102.6">8</text>
<text x="31.1" y="105.2">9</text>
<text x="61.1" y="105.2">12</text>
<text x="61.1" y="107.7">13</text>
<text x="61.6" y="102.6">1</text>
<text x="31.1" y="110.2">2</text>
<text x="61.6" y="112.8">6</text>
<text x="61.6" y="115.3">4</text>
</g>
<g font-size="1.4" fill="#006464">
<text x="54" y="88.4">VDDIO</text>
<text x="55.5" y="85.8">VDD</text>
<text x="35.3" y="96">CSB1</text>
<text x="35.3" y="90.9">PS</text>
<text x="54.4" y="96">SDO2</text>
<text x="54.4" y="93.4">SDO1</text>
<text x="35.3" y="98.5">CSB2</text>
<text x="55.1" y="101.1">INT1</text>
<text x="35.3" y="103.6">SCL/SCK</text>
<text x="35.3" y="106.1">SDA/SDI</text>
<text x="55.1" y="103.6">INT2</text>
<text x="55.1" y="106.1">INT3</text>
<text x="35.3" y="111.2">NC</text>
<text x="53.8" y="113.8">GNDIO</text>
<text x="55.1" y="108.7">INT4</text>
<text x="54.5" y="116.3">GNDA</text>
</g>
</svg>
